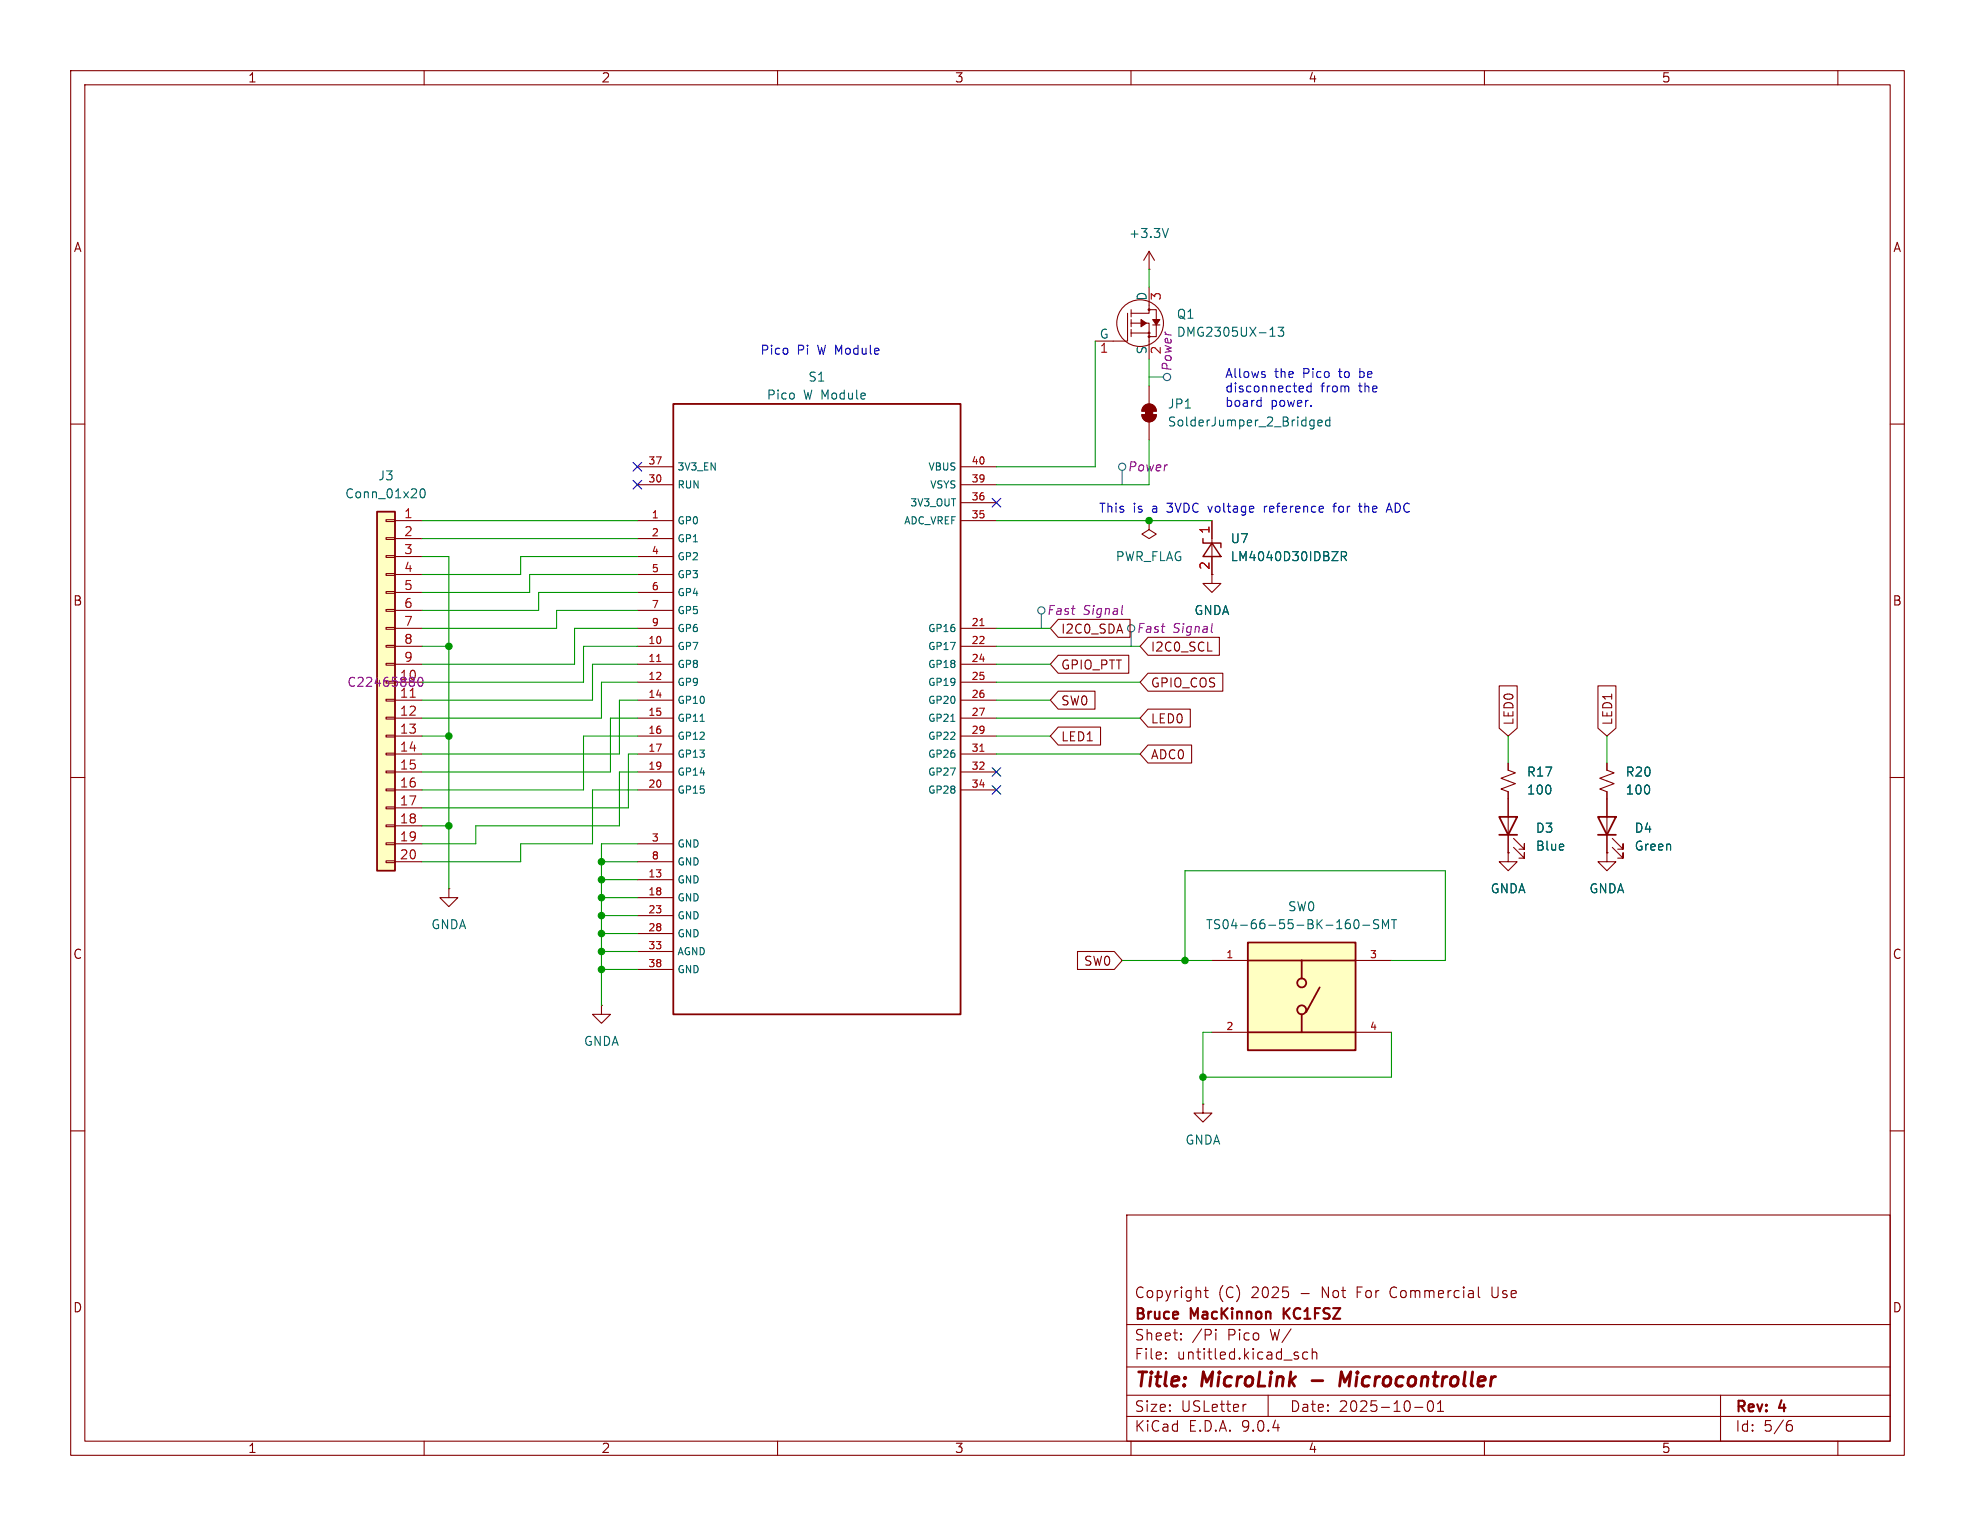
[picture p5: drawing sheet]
<svg xmlns="http://www.w3.org/2000/svg" width="279mm" height="216mm" viewBox="0 0 279 216" stroke-linecap="round" stroke-linejoin="round" font-family="sans-serif">
<g fill="none" stroke="#840000" stroke-width=".15">
<path d="M10 10h259.4v195.9h-259.4zM12 12h255.4v191.9h-255.4zM60 10v2M110 10v2M160 10v2M210 10v2M260 10v2M159.5 44.3v4h-4.6M160 45.7h2.6v5.1M160 47.1h2.6M160 43.8v1M160 45.2v1"/>
<path d="M160 46.6v1M161.5 58.7h2.1a1.02 1.02 0 0 1-1 1 1.02 1.02 0 0 1-1.1-1zM161.8 57.5a1.02 1.02 0 0 1 1.1-.3 1.02 1.02 0 0 1 .7 1h-2.1l.1-.5zM162.4 43.8h1.2v3.8h-1.2M162.6 40.6v3.7h-2.6M162.6 54.6v2.6M162.6 59.7v2.5M163.1 46h1M10 60h2M90.2 66h5M90.2 68.6h5M90.2 73.7h5"/>
<path d="M90.2 76.2h5M90.2 78.7h5M135.9 66h5.1M135.9 68.6h5.1M135.9 73.7h5.1M135.9 71.1h5.1M171.4 73.7v8.9h1.3l-1.3 1.2-1.2-1.2h1.2M267.4 60h2M90.2 81.3h5M90.2 83.8h5M90.2 86.4h5M90.2 88.9h5"/>
<path d="M90.2 91.4h5M90.2 94h5M90.2 96.5h5M90.2 99.1h5M135.9 88.9h5.1M135.9 91.4h5.1M135.9 94h5.1M135.9 96.5h5.1M135.9 99.1h5.1M10 110h2M90.2 101.6h5M90.2 104.1h5"/>
<path d="M90.2 106.7h5M90.2 109.2h5M90.2 111.8h5M90.2 119.4h5M135.9 101.6h5.1M135.9 104.1h5.1M135.9 106.7h5.1M135.9 109.2h5.1M135.9 111.8h5.1M227.3 108v1l1 .3-2 .8 2 .8-2 .7 1 .4v1M267.4 110h2M63.5 125.7v1.3h1.3l-1.3 1.3-1.3-1.3h1.3"/>
<path d="M63.5 125.7h.1M90.2 121.9h5M90.2 124.5h5M90.2 127h5M90.2 129.5h5M90.2 132.1h5M90.2 134.6h5M90.2 137.2h5M213.4 120.7v1.2h1.2l-1.2 1.3-1.3-1.3h1.3M213.4 120.7h.1M227.3 120.7v1.2h1.3l-1.3 1.3-1.2-1.3h1.2M227.3 120.7h.1"/>
<path d="M85.1 142.2v1.3h1.3l-1.3 1.3-1.3-1.3h1.3M85.1 142.2h.1M170.2 156.2v1.3h1.2l-1.2 1.3-1.3-1.3h1.3M170.2 156.2h.1M10 160h2M159.4 171.9h108v32h-108zM267.4 160h2M159.4 197.4h108M159.4 193.4h108M159.4 187.4h108M164.9 192.1l.1 .1-.1 .1M164.9 192.1v.1v.1"/>
<path d="M164.9 191.4v.1M164.9 192.1v.2M164.9 191.4h.1l-.1 .1M167.1 189.4v.1v.1M167.1 189.4l-.1 .1 .1 .1M167.1 188.7v.1M167.1 189.4v.2M167.1 188.7h-.1l.1 .1M170.4 182.6h.5M170.6 182.1v1.3v.1l.3 .1M172 188.1v.1M172 188.6v1"/>
<path d="M172 188.1l-.1 .1h.1M172 188.1l.1 .1h-.1M176.3 198.7l-.3 .1M179.4 197.4v3M183.6 191.9l.1 .1-.1 .2M184.1 183h1.1M185 191.4l-.4-.1-.3 .3v.4l.1 .2 .2 .1 .4-.1M185.6 191.4a.37 .37 0 0 1 .7 .1v.8M185.6 190.8v1.5M200.1 199.1h1.2M202.1 198.3a.36 .36 0 0 1 .3-.1 .36 .36 0 0 1 .3 .3 .77 .77 0 0 1-.4 1.2 .91 .91 0 0 1-.2-1.4zM203.4 199.7h.8"/>
<path d="M203.4 198.6l.4-.4v1.5M209.1 182.1v1.3l.3 .2M211.1 182.1v1.2l.1 .2M243.4 197.4v6.5M60 203.9v2M110 203.9v2M159.4 200.4h108M160 203.9v2M210 203.9v2M253 201.6h.4l.2 .2-.1 .5-.2 .2h-.3M253.4 201l-.4 .1M260 203.9v2"/>
<circle cx="161.3" cy="45.7" r="3.3"/>
<circle cx="162.6" cy="47.1" r=".13"/>
<circle cx="162.6" cy="47.6" r=".13"/>
<circle cx="162.6" cy="43.8" r=".13"/>
</g>
<path d="M185.6 195.3h1.5M191.1 194.1l-.9 1.4-.4-1.4-.3 2" fill="none" stroke="#840000" stroke-width=".4"/>
<path d="M181.6 185.1v1.5M182.5 185.1l-.9 .8" fill="none" stroke="#840000" stroke-width=".3"/>
<path d="M170.2 76.2v.6h2.5v.7M171.4 76.8l1.3 1.9h-2.5z" fill="none" stroke="#840000" stroke-width=".2"/>
<g fill="none" stroke="#006464" stroke-width=".15">
<path d="M179.7 47.6h.7M179.9 46.5l.1-.2v1.3M180.8 46.3h.8l-.4 .5 .3 .1v.5l-.1 .2h-.4l-.2-.2M185.5 59.4l.4 .1M185.9 59.4v1.1l-.2 .2M186.4 59.8l.6-.1v-.2l-.4-.1-.2 .2 .1 .6h.5M188.1 59.5l-.3-.1-.3 .3v.3l.1 .2h.5M188.1 59v1.3M185.9 60.2l-.4 .1M189.8 78.7h.6l.1-.2-.1-.3-.2-.2h-.4v1.3M190.1 78.7l.4 .6M99.1 102.1h.5"/>
<path d="M134.5 102.1h.6"/>
</g>
<path d="M95.2 57.2h40.7v86.3h-40.7z" fill="none" stroke="#840000" stroke-width=".25"/>
<path d="M92.9 93.6h.6M138.6 88.5h.6M138.6 106.3h.6" fill="none" stroke="#a90000" stroke-width=".15"/>
<g fill="#840000" stroke="#840000" stroke-width=".15">
<path d="M162.1 57.9h1v1h-1z"/>
<path d="M161.5 58.7h2.1a1.02 1.02 0 0 1-1 1 1.02 1.02 0 0 1-1.1-1z"/>
<path d="M161.8 57.5a1.02 1.02 0 0 1 1.1-.3 1.02 1.02 0 0 1 .7 1h-2.1l.1-.5z"/>
<path d="M161.4 45.2l.8 .5-.8 .5z"/>
<path d="M163.1 45.2h1l-.5 .8z"/>
</g>
<path d="M53.3 72.4h2.6v50.8h-2.6z" fill="#ffffc2"/>
<path d="M53.3 72.4h2.6v50.8h-2.6zM212.1 115.6h2.5l-1.2 2.5zM212.1 118.1h2.5M226.1 115.6h2.5l-1.3 2.5zM226.1 118.1h2.5" fill="none" stroke="#840000" stroke-width=".25"/>
<g fill="none" stroke="#840000" stroke-width=".15">
<path d="M162.6 38.1h.1M162.6 35.6l-.8 1.2M162.6 35.6l.7 1.2M162.6 35.6v2.5M54.6 73.5h1.3v.3h-1.3zM54.6 76.1h1.3v.2h-1.3zM54.6 78.6h1.3v.3h-1.3zM55.9 73.7h3.8M55.9 76.2h3.8M55.9 78.7h3.8M54.6 81.2h1.3v.2h-1.3zM54.6 83.7h1.3v.2h-1.3z"/>
<path d="M54.6 86.2h1.3v.3h-1.3zM54.6 88.8h1.3v.2h-1.3zM54.6 91.3h1.3v.3h-1.3zM54.6 93.9h1.3v.2h-1.3zM54.6 98.9h1.3v.3h-1.3zM55.9 81.3h3.8M55.9 83.8h3.8M55.9 86.4h3.8M55.9 88.9h3.8M55.9 91.4h3.8M55.9 94h3.8M55.9 96.5h3.8"/>
<path d="M55.9 99.1h3.8M54.6 101.5h1.3v.2h-1.3zM54.6 104h1.3v.3h-1.3zM54.6 106.6h1.3v.2h-1.3zM54.6 109.1h1.3v.2h-1.3zM54.6 111.6h1.3v.3h-1.3zM54.6 114.2h1.3v.2h-1.3zM54.6 116.7h1.3v.3h-1.3zM54.6 119.3h1.3v.2h-1.3zM55.9 101.6h3.8M55.9 104.1h3.8M55.9 106.7h3.8"/>
<path d="M55.9 109.2h3.8M55.9 111.8h3.8M55.9 114.3h3.8M55.9 116.8h3.8M55.9 119.4h3.8M213.4 108v1l1 .3-2.1 .8 2.1 .8-2.1 .7 1.1 .4v8.7M214.1 119.9l1.5 1.5v-.7v.7h-.7M214.1 118.6l1.5 1.5v-.7v.7h-.7M227.3 113v7.7M228.1 119.9l1.5 1.5v-.7v.7h-.7M228.1 118.6l1.5 1.5v-.7v.7h-.7M54.6 121.8h1.3v.2h-1.3z"/>
<path d="M55.9 121.9h3.8"/>
</g>
<path d="M58 98.6h.8" fill="none" stroke="#a90000" stroke-width=".15"/>
<path d="M165.3 32.3l-.4 1.3M59.6 69.2h.1a.69 .69 0 0 1 .3 1.1l-.2 .1a.69 .69 0 0 1-.3-1.1z" fill="none" stroke="#006464" stroke-width=".15"/>
<path d="M59.3 95.9l.1-.1a.69 .69 0 0 1 .3 1.2l-.2 .1a.69 .69 0 0 1-.3-1.1z" fill="none" stroke="#840084" stroke-width=".15"/>
<path d="M176.5 133.4h15.3v15.2h-15.3z" fill="#ffffc2"/>
<g fill="none" stroke="#840000" stroke-width=".25">
<path d="M176.5 133.4h15.3v15.2h-15.3zM176.5 135.9h15.3M184.1 135.9v2.5M186.7 139.7l-1.9 3.5M176.5 146.1h15.3M184.1 143.5v2.6"/>
<circle cx="184.1" cy="139.1" r=".63"/>
<circle cx="184.1" cy="142.9" r=".63"/>
</g>
<g fill="none" stroke="#840000" stroke-width=".15">
<path d="M162.6 73.7v1.2l1 .7-1 .6-1.1-.6 1.1-.7M162.6 73.7h.1M171.4 73.7v2.5M171.4 78.7v2.6M149.7 92.7h10v2.6h-10l-1.1-1.3zM149.7 87.6h10.2v2.6h-10.2l-1.1-1.3zM149.7 97.8h5.2v2.5h-5.2l-1.1-1.2zM162.4 95.2h10.6v2.6h-10.6l-1.1-1.3zM162.4 90.2h10.1v2.5h-10.1l-1.1-1.3zM170.9 92.1h.6M212.1 97h2.5v6l-1.2 1.1-1.3-1.1zM226.1 97h2.5v6l-1.3 1.1-1.2-1.1z"/>
<path d="M149.7 102.9h6v2.5h-6l-1.1-1.3zM162.4 105.4h6.2v2.6h-6.2l-1.1-1.3zM162.4 100.3h6v2.6h-6l-1.1-1.3zM213.4 108v1M213.4 112v3.6M213.4 118.1v2.6M227.3 108v1M227.3 112v3.6M227.3 118.1v2.6M152.4 134.6h5.2l1.1 1.3-1.1 1.3h-5.2zM171.4 135.9h5.1M191.8 135.9h5"/>
<path d="M213.4 120.7h.1M227.3 120.7h.1M171.4 146.1h5.1M191.8 146.1h5"/>
</g>
<path d="M189.8 78.7h.6l.1-.2-.1-.3-.2-.2h-.4v1.3M190.1 78.7l.4 .6M191.6 130.2l.2-.1a.69 .69 0 0 1 .3 1.2l-.1 .1a.69 .69 0 0 1-.4-1.2zM192.8 130.9h1M195 130.2l-.4-.1-.2 .1v.4l.5 .2 .1 .3-.2 .3-.5-.1M195.6 131.4v-1.3l.4 .9 .4-.9v1.3M196.8 130.1h.8M197.2 130.1v1.3" fill="none" stroke="#006464" stroke-width=".15"/>
<g fill="none" stroke="#484848" stroke-width=".15">
<path d="M162.6 53.3h2M158.7 66.5v2.1M147.3 86.9v2M160 89.4v2"/>
<circle cx="165.1" cy="53.3" r=".51"/>
<circle cx="158.8" cy="66" r=".51"/>
<circle cx="147.3" cy="86.4" r=".51"/>
<circle cx="160" cy="88.9" r=".51"/>
</g>
<g fill="none" stroke="#009600" stroke-width=".15">
<path d="M162.6 38.1v2.5M154.9 48.3v17.7h-13.9M162.6 50.8v3.8M59.7 73.7h30.5M59.7 76.2h30.5M59.7 78.7h3.8v47M90.2 78.7h-16.5v2.6h-14M141 73.7h30.4M162.6 62.2v6.4h-21.6M59.7 91.4h3.8M90.2 86.4h-11.5v2.5h-19M90.2 81.3h-15.3v2.5h-15.2"/>
<path d="M90.2 83.8h-14v2.6h-16.5M90.2 91.4h-7.7v5.1h-22.8M90.2 96.5h-5.1v5.1h-25.4M90.2 88.9h-8.9v5.1h-21.6M90.2 94h-6.4v5.1h-24.1M90.2 99.1h-2.6v7.6h-27.9M141 96.5h20.3M141 94h7.6M141 88.9h7.6M141 91.4h20.3M141 99.1h7.6M59.7 116.8h3.8"/>
<path d="M59.7 104.1h3.8M90.2 111.8h-6.4v7.6h-10.1v2.5h-14M90.2 101.6h-3.8v7.6h-26.7M90.2 104.1h-7.7v7.7h-22.8M90.2 106.7h-1.3v7.6h-29.2M90.2 109.2h-2.6v7.6h-20.3v2.6h-7.6M90.2 119.4h-5.1v22.8M141 101.6h20.3M141 106.7h20.3M141 104.1h7.6M213.4 104.1v3.9M227.3 104.1v3.9"/>
<path d="M85.1 124.5h5.1M85.1 121.9h5.1M85.1 127h5.1M85.1 137.2h5.1M85.1 132.1h5.1M85.1 134.6h5.1M85.1 129.5h5.1M158.7 135.9h12.7M167.6 135.9v-12.7h36.9v12.7h-7.7M171.4 146.1h-1.2v10.1M196.8 146.1v6.3h-26.6"/>
</g>
<path d="M89.6 68l1.2 1.2M89.6 65.4l1.2 1.2M90.8 68l-1.2 1.2M90.8 65.4l-1.2 1.2M140.4 70.5l1.2 1.2M141.6 70.5l-1.2 1.2M140.4 108.6l1.2 1.2M140.4 111.2l1.2 1.2M141.6 108.6l-1.2 1.2M141.6 111.2l-1.2 1.2" fill="none" stroke="#000084" stroke-width=".15"/>
<g fill="none" stroke="#0000c2" stroke-width=".15">
<path d="M178 56.7h.4M178.4 56.2v1.3M178.4 57.4l-.4 .1M178.8 53l.2 .2-.2 .2M178.8 52.6h.2M184 54.6l.3 .1 .1 .2-.6 .1M184.3 55.4l-.3 .1M185.5 54.7l-.4-.1-.2 .2v.4l.1 .2h.5M185.5 54.2v1.3M178.9 71.6v.9M179.1 71.6l-.2 .3M188.6 71.6h.4"/>
<path d="M189 71.2l-.2 .1-.1 .1v1.1M192.2 71.6h.5M192.4 71.2v1.1v.1l.3 .1M196.1 72.5l.4-1.3 .5 1.3M196.2 72.1h.6"/>
</g>
<g fill="#009600" stroke="#009600" stroke-width=".15">
<circle cx="85.1" cy="137.2" r=".46"/>
<circle cx="85.1" cy="134.6" r=".46"/>
<circle cx="85.1" cy="129.5" r=".46"/>
<circle cx="85.1" cy="132.1" r=".46"/>
<circle cx="63.5" cy="91.4" r=".46"/>
<circle cx="85.1" cy="121.9" r=".46"/>
<circle cx="85.1" cy="124.5" r=".46"/>
<circle cx="63.5" cy="104.1" r=".46"/>
<circle cx="63.5" cy="116.8" r=".46"/>
<circle cx="85.1" cy="127" r=".46"/>
<circle cx="170.2" cy="152.4" r=".46"/>
<circle cx="167.6" cy="135.9" r=".46"/>
<circle cx="162.6" cy="73.7" r=".46"/>
</g>
<g font-size="2.8" fill="#840000">
<text x="160.4" y="196.8">Title:</text>
<text x="170.1" y="196.8">MicroLink</text>
<text x="191.2" y="196.8">Microcontroller</text>
</g>
<g font-size="2.1" fill="#840000">
<text x="160.4" y="183.9">Copyright</text>
<text x="172.3" y="183.9">(C)</text>
<text x="177.1" y="183.9">2025</text>
<text x="187.2" y="183.9">Not</text>
<text x="192.3" y="183.9">For</text>
<text x="197.2" y="183.9">Commercial</text>
<text x="211.7" y="183.9">Use</text>
<text x="160.4" y="189.9">Sheet:</text>
<text x="160.4" y="187.1">Bruce</text>
<text x="168.5" y="187.1">MacKinnon</text>
<text x="168.6" y="189.9">/Pi</text>
<text x="173.7" y="189.9">Pico</text>
<text x="179.9" y="189.9">W/</text>
<text x="182.2" y="187.1">KC1FSZ</text>
<text x="160.4" y="192.6">File:</text>
<text x="166.5" y="192.6">untitled.kicad_sch</text>
<text x="160.4" y="202.8">KiCad</text>
<text x="160.4" y="200">Size:</text>
<text x="167.1" y="200">USLetter</text>
<text x="168.1" y="202.8">E.D.A.</text>
<text x="175.7" y="202.8">9.0.4</text>
<text x="182.4" y="200">Date:</text>
<text x="189.4" y="200">2025-10-01</text>
<text x="245.4" y="200.2">Rev:</text>
<text x="245.4" y="202.8">Id:</text>
<text x="249.5" y="202.8">5/6</text>
<text x="251.8" y="200.2">4</text>
</g>
<g font-size="1.8" fill="#840000">
<text x="35" y="11.9">1</text>
<text x="85" y="11.9">2</text>
<text x="135" y="11.9">3</text>
<text x="185" y="11.9">4</text>
<text x="235" y="11.9">5</text>
<text x="10.3" y="35.9">A</text>
<text x="267.7" y="35.9">A</text>
<text x="10.3" y="85.9">B</text>
<text x="150" y="89.9">I2C0_SDA</text>
<text x="267.7" y="85.9">B</text>
<text x="150" y="94.9">GPIO_PTT</text>
<text x="162.7" y="92.4">I2C0_SCL</text>
<text x="150" y="100">SW0</text>
<text x="162.7" y="97.5">GPIO_COS</text>
<text x="150" y="105.1">LED1</text>
<text x="162.7" y="107.6">ADC0</text>
<text x="162.7" y="102.6">LED0</text>
<text x="214.3" y="102.7" transform="rotate(-90 214.3 102.7)">LED0</text>
<text x="228.3" y="102.7" transform="rotate(-90 228.3 102.7)">LED1</text>
<text x="10.3" y="135.9">C</text>
<text x="153.2" y="136.8">SW0</text>
<text x="267.7" y="135.9">C</text>
<text x="10.3" y="185.9">D</text>
<text x="267.7" y="185.9">D</text>
<text x="35" y="205.8">1</text>
<text x="85" y="205.8">2</text>
<text x="135" y="205.8">3</text>
<text x="185" y="205.8">4</text>
<text x="235" y="205.8">5</text>
</g>
<g font-size="1.8" fill="#006464">
<text x="159.6" y="33.9">+3.3V</text>
<text x="162.3" y="42.6" transform="rotate(-90 162.3 42.6)">D</text>
<text x="166.4" y="45.3">Q1</text>
<text x="166.4" y="47.9">DMG2305UX-13</text>
<text x="155.5" y="48">G</text>
<text x="162.3" y="50.2" transform="rotate(-90 162.3 50.2)">S</text>
<text x="108.4" y="56.7">Pico</text>
<text x="113.7" y="56.7">W Module</text>
<text x="114.3" y="54.2">S1</text>
<text x="165.1" y="58">JP1</text>
<text x="165.1" y="60.6">SolderJumper_2_Bridged</text>
<text x="48.7" y="70.7">Conn_01x20</text>
<text x="53.4" y="68.2">J3</text>
<text x="174" y="77.1">U7</text>
<text x="157.7" y="79.6">PWR_FLAG</text>
<text x="174" y="79.6">LM4040D30IDBZR</text>
<text x="168.9" y="87.2">GNDA</text>
<text x="215.9" y="112.6">100</text>
<text x="215.9" y="110.1">R17</text>
<text x="229.9" y="112.6">100</text>
<text x="229.9" y="110.1">R20</text>
<text x="217.2" y="118">D3</text>
<text x="231.1" y="118">D4</text>
<text x="217.2" y="120.6">Blue</text>
<text x="231.1" y="120.6">Green</text>
<text x="60.9" y="131.7">GNDA</text>
<text x="170.5" y="131.7">TS04-66-55-BK-160-SMT</text>
<text x="182.1" y="129.1">SW0</text>
<text x="210.8" y="126.6">GNDA</text>
<text x="224.7" y="126.6">GNDA</text>
<text x="82.5" y="148.2">GNDA</text>
<text x="167.6" y="162.2">GNDA</text>
</g>
<g font-size="1.8" fill="#a90000">
<text x="164.5" y="42.6" transform="rotate(-90 164.5 42.6)">3</text>
<text x="155.5" y="50.2">1</text>
<text x="57.1" y="73.4">1</text>
<text x="57.1" y="75.9">2</text>
<text x="171.2" y="75.6" transform="rotate(-90 171.2 75.6)">1</text>
<text x="57.1" y="78.5">3</text>
<text x="57.1" y="81">4</text>
<text x="57.1" y="83.6">5</text>
<text x="171.2" y="80.7" transform="rotate(-90 171.2 80.7)">2</text>
<text x="57.1" y="86.1">6</text>
<text x="57.1" y="88.6">7</text>
<text x="57.1" y="91.2">8</text>
<text x="57.1" y="93.7">9</text>
<text x="56.5" y="101.3">12</text>
<text x="56.5" y="103.9">13</text>
<text x="56.5" y="106.4">14</text>
<text x="56.5" y="109">15</text>
<text x="56.5" y="111.5">16</text>
<text x="56.5" y="114">17</text>
<text x="56.5" y="116.6">18</text>
<text x="56.5" y="119.1">19</text>
<text x="56.5" y="121.7">20</text>
</g>
<g font-size="1.8" fill="#0000c2">
<text x="107.5" y="50.4">Pico</text>
<text x="112.8" y="50.4">Pi</text>
<text x="115.8" y="50.4">W Module</text>
<text x="173.2" y="53.6">Allows</text>
<text x="180.3" y="53.6">the</text>
<text x="184.5" y="53.6">Pico</text>
<text x="189.7" y="53.6">to</text>
<text x="192.8" y="53.6">be</text>
<text x="173.2" y="55.6">disconnected</text>
<text x="173.2" y="57.7">board</text>
<text x="179.8" y="57.7">power.</text>
<text x="186.9" y="55.6">from</text>
<text x="192.4" y="55.6">the</text>
<text x="155.4" y="72.7">This</text>
<text x="160.3" y="72.7">is</text>
<text x="163.1" y="72.7">a</text>
<text x="165.4" y="72.7">3VDC</text>
<text x="171.4" y="72.7">voltage</text>
<text x="179.5" y="72.7">reference</text>
<text x="189.5" y="72.7">for</text>
<text x="193.4" y="72.7">the</text>
<text x="197.5" y="72.7">ADC</text>
</g>
<g font-size="1.8" fill="#840084">
<text x="164.5" y="50.2" transform="rotate(-90 164.5 50.2)">2</text>
<text x="166" y="52.6" transform="rotate(-90 166 52.6)">Power</text>
<text x="159.4" y="66.9">Power</text>
<text x="148" y="87.2">Fast</text>
<text x="153.2" y="87.2">Signal</text>
<text x="160.7" y="89.8">Fast</text>
<text x="165.9" y="89.8">Signal</text>
<text x="49" y="97.4">C22465880</text>
<text x="56.5" y="96.3">10</text>
<text x="56.5" y="98.8">11</text>
</g>
<g font-size="1.4" fill="#a90000">
<text x="91.6" y="65.8">37</text>
<text x="137.3" y="65.8">40</text>
<text x="91.6" y="68.3">30</text>
<text x="137.3" y="68.3">39</text>
<text x="137.3" y="70.9">36</text>
<text x="92.1" y="73.4">1</text>
<text x="92.1" y="75.9">2</text>
<text x="137.3" y="73.4">35</text>
<text x="92.1" y="78.5">4</text>
<text x="92.1" y="81">5</text>
<text x="92.1" y="83.6">6</text>
<text x="92.1" y="86.1">7</text>
<text x="92.1" y="88.6">9</text>
<text x="137.3" y="88.6">21</text>
<text x="91.6" y="91.2">10</text>
<text x="91.6" y="93.7">11</text>
<text x="137.3" y="91.2">22</text>
<text x="137.3" y="93.7">24</text>
<text x="91.6" y="96.3">12</text>
<text x="91.6" y="98.8">14</text>
<text x="91.6" y="101.3">15</text>
<text x="137.3" y="96.3">25</text>
<text x="137.3" y="98.8">26</text>
<text x="137.3" y="101.3">27</text>
<text x="91.6" y="103.9">16</text>
<text x="91.6" y="106.4">17</text>
<text x="137.3" y="103.9">29</text>
<text x="137.3" y="106.4">31</text>
<text x="91.6" y="109">19</text>
<text x="91.6" y="111.5">20</text>
<text x="137.3" y="109">32</text>
<text x="137.3" y="111.5">34</text>
<text x="92.1" y="119.1">3</text>
<text x="91.6" y="124.2">13</text>
<text x="92.1" y="121.7">8</text>
<text x="91.6" y="126.7">18</text>
<text x="91.6" y="129.3">23</text>
<text x="91.6" y="131.8">28</text>
<text x="91.6" y="134.4">33</text>
<text x="91.6" y="136.9">38</text>
<text x="173.4" y="135.6">1</text>
<text x="193.7" y="135.6">3</text>
<text x="173.4" y="145.8">2</text>
<text x="193.7" y="145.8">4</text>
</g>
<g font-size="1.4" fill="#006464">
<text x="95.8" y="66.8">3V3_EN</text>
<text x="95.8" y="69.3">RUN</text>
<text x="128.6" y="71.9">3V3_OUT</text>
<text x="131.2" y="66.8">VBUS</text>
<text x="131.5" y="69.3">VSYS</text>
<text x="95.8" y="74.4">GP0</text>
<text x="95.8" y="76.9">GP1</text>
<text x="127.8" y="74.4">ADC_VREF</text>
<text x="95.8" y="79.5">GP2</text>
<text x="95.8" y="82">GP3</text>
<text x="95.8" y="84.6">GP4</text>
<text x="95.8" y="87.1">GP5</text>
<text x="95.8" y="89.6">GP6</text>
<text x="131.2" y="89.6">GP16</text>
<text x="95.8" y="92.2">GP7</text>
<text x="95.8" y="94.7">GP8</text>
<text x="131.2" y="92.2">GP17</text>
<text x="131.2" y="94.7">GP18</text>
<text x="95.8" y="97.3">GP9</text>
<text x="95.8" y="99.8">GP10</text>
<text x="131.2" y="97.3">GP19</text>
<text x="131.2" y="99.8">GP20</text>
<text x="95.8" y="102.3">GP11</text>
<text x="95.8" y="104.9">GP12</text>
<text x="95.8" y="107.4">GP13</text>
<text x="131.2" y="102.3">GP21</text>
<text x="131.2" y="104.9">GP22</text>
<text x="131.2" y="107.4">GP26</text>
<text x="95.8" y="110">GP14</text>
<text x="95.8" y="112.5">GP15</text>
<text x="131.2" y="110">GP27</text>
<text x="131.2" y="112.5">GP28</text>
<text x="95.8" y="120.1">GND</text>
<text x="95.8" y="122.7">GND</text>
<text x="95.8" y="125.2">GND</text>
<text x="95.8" y="127.7">GND</text>
<text x="95.8" y="130.3">GND</text>
<text x="95.8" y="132.8">GND</text>
<text x="95.8" y="135.4">AGND</text>
<text x="95.8" y="137.9">GND</text>
</g>
</svg>
